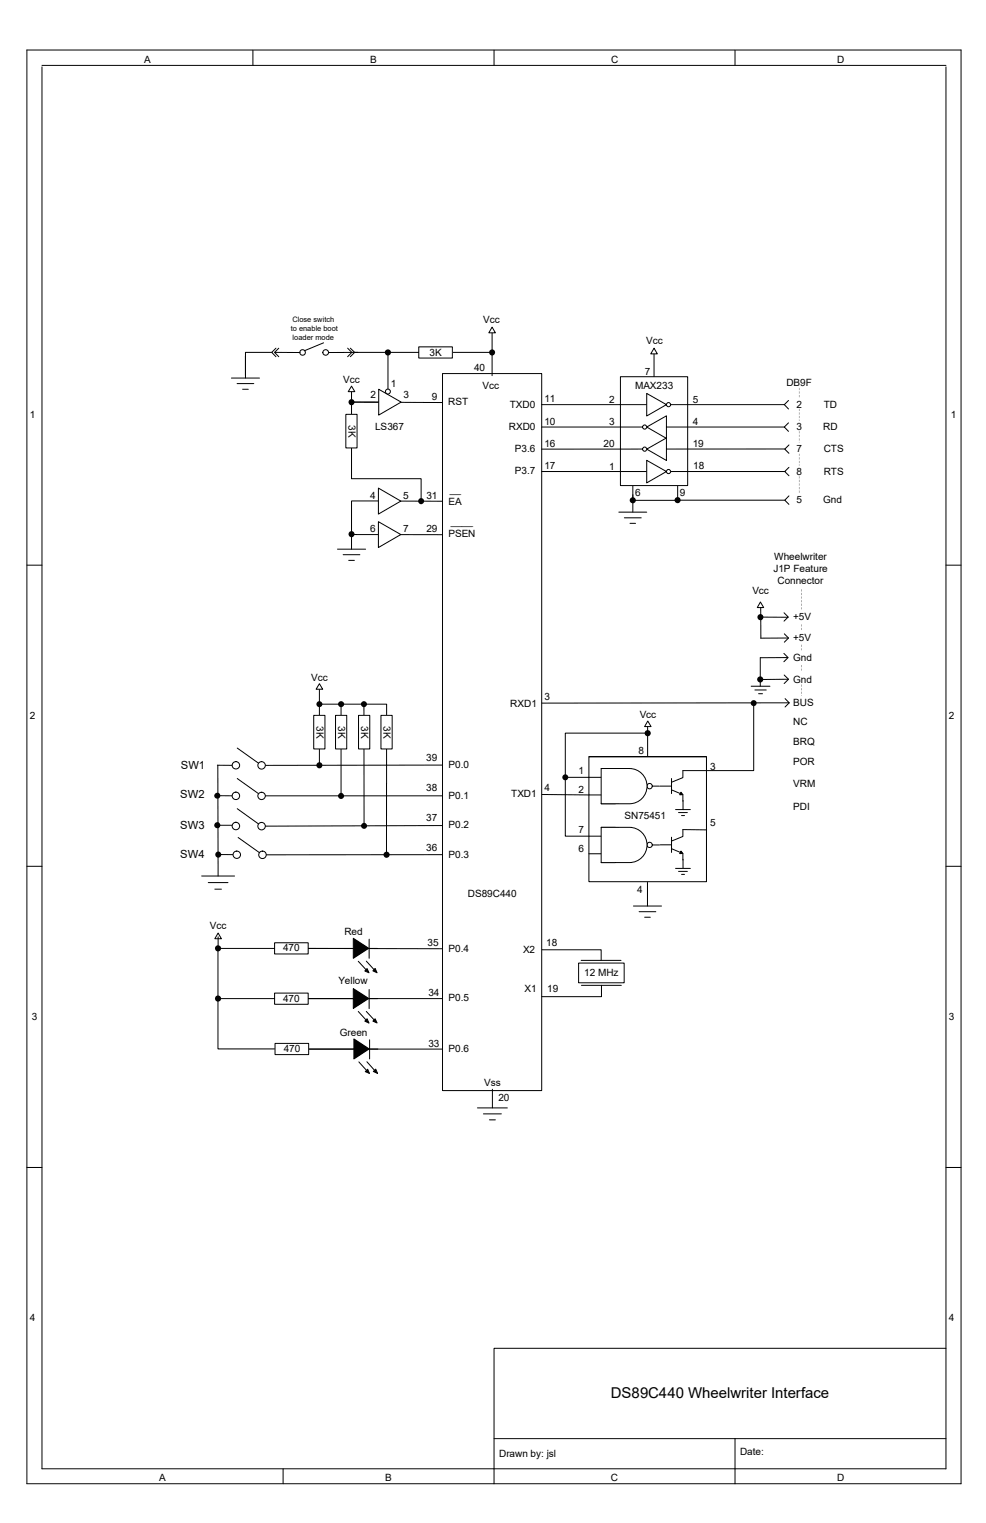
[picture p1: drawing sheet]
<svg xmlns="http://www.w3.org/2000/svg" width="279mm" height="432mm" viewBox="0 0 279 432" stroke-linecap="round" stroke-linejoin="round" font-family="sans-serif">
<path d="M87.3 268.9l38 .1M87.3 283.1h37.9M87.5 297.4h37.8" fill="none" stroke="#000" stroke-width=".28"/>
<path d="M125.4 105.9h28.1v203.3h-28.1z" fill="#fff"/>
<path d="M99.4 114h7.9M125.4 105.9h28.1v203.3h-28.1zM125.4 113.8v.3l-25.8-.1M95.6 155.7h8M97.2 157.3h4.8M98.8 158.9h1.6M99.6 151.6h25.8M99.6 150.7v5M113.6 142.1h11.8" fill="none" stroke="#000" stroke-width=".28"/>
<path d="M107.2 138.4l6.4 3.7-6.4 3.7z" fill="#fff"/>
<path d="M107.2 138.4l6.4 3.7-6.4 3.7z" fill="none" stroke="#000" stroke-width=".28"/>
<path d="M107.2 147.9l6.4 3.7-6.4 3.6z" fill="#fff"/>
<g fill="none" stroke="#000" stroke-width=".28">
<path d="M185.3 99.9v6.9M99.6 110.5v3.4M179.3 136.5v8.7M107.2 147.9l6.4 3.7-6.4 3.6zM107.2 142h-7.6v9.4M175.3 145.2h8M176.9 146.8h4.8M178.5 148.4h1.6M87.3 268.9h19.6M100.1 266l4.4 2.9-4.4 2.8zM101.5 272.5l2.2 2.4M103.8 272.5l2.2 2.4"/>
<path d="M104 274.6l.6 1.2-1.2-.5zM104.6 266.3v5.4M106.3 274.6l.5 1.2-1.1-.5z"/>
</g>
<g fill="#000">
<path d="M100.1 266l4.4 2.9-4.4 2.8zM104 274.6l.6 1.2-1.2-.5zM106.3 274.6l.5 1.2-1.1-.5z"/>
<circle cx="99.6" cy="151.4" r=".86"/>
</g>
<path d="M77.8 267.3h9.5v3.2h-9.5z" fill="#fff"/>
<path d="M99.6 135.7h19.7v6.4M77.8 267.3h9.5v3.2h-9.5z" fill="none" stroke="#000" stroke-width=".28"/>
<circle cx="119.3" cy="142.1" r=".85" fill="#000"/>
<path d="M99.6 109.5l.9 1.5h-1.8z" fill="#fff"/>
<path d="M99.6 109.5l.9 1.5h-1.8z" fill="none" stroke="#000" stroke-width=".28"/>
<path d="M185.3 98.7l1 1.6h-1.9z" fill="#fff"/>
<path d="M139.4 93.8v12.7M185.3 98.7l1 1.6h-1.9zM153.6 269.3h16.7v3M164.7 272.3h11.3M135.3 314.1h8.5M137 315.8h5.1M138.7 317.5h1.7M139.5 308.8v5.3" fill="none" stroke="#000" stroke-width=".28"/>
<path d="M139.4 92.8l1 1.6h-1.9z" fill="#fff"/>
<path d="M139.4 92.8l1 1.6h-1.9zM192 135.1v6.8h-12.7" fill="none" stroke="#000" stroke-width=".28"/>
<circle cx="179.3" cy="141.8" r=".86" fill="#000"/>
<path d="M175.8 106.8h19.1v30.9h-19.1z" fill="#fff"/>
<g fill="none" stroke="#000" stroke-width=".28">
<path d="M69.6 99.9h7.4M78.2 98.7l-1.2 1.2 1.2 1.2M79 98.7l-1.2 1.2 1.2 1.2M98.5 98.7l1.2 1.2-1.2 1.2M99.3 98.7l1.2 1.2-1.2 1.2M100.5 99.9h9.4M153.5 114.7h68.7M175.8 106.8h19.1v30.9h-19.1zM223.4 113.5l-1.2 1.2 1.2 1.3M223.4 119.9l-1.2 1.2 1.2 1.2M223.6 126.2l-1.2 1.1 1.2 1.2M223.6 132.5l-1.2 1.2 1.2 1.2"/>
<path d="M192 141.8h30.4M223.6 140.6l-1.2 1.2 1.2 1.2"/>
</g>
<g fill="#000">
<circle cx="109.9" cy="99.9" r=".87"/>
<circle cx="192" cy="141.8" r=".86"/>
</g>
<path d="M183.3 111.5l5.5 3.2-5.5 3.2z" fill="#fff"/>
<path d="M183.3 111.5l5.5 3.2-5.5 3.2zM153.5 133.7h68.9" fill="none" stroke="#000" stroke-width=".28"/>
<path d="M183.3 130.5l5.5 3.2-5.5 3.2z" fill="#fff"/>
<path d="M153.5 121.1h68.8M183.3 130.5l5.5 3.2-5.5 3.2zM222.4 127.3h-68.9" fill="none" stroke="#000" stroke-width=".28"/>
<path d="M183.3 121.1l5.5-3.2v6.4z" fill="#fff"/>
<path d="M183.3 121.1l5.5-3.2v6.4z" fill="none" stroke="#000" stroke-width=".28"/>
<path d="M183.3 127.3l5.5-3.1v6.4z" fill="#fff"/>
<path d="M183.3 127.3l5.5-3.1v6.4zM223.6 199.3h-70" fill="none" stroke="#000" stroke-width=".28"/>
<circle cx="182.7" cy="127.3" r=".59" fill="#fff"/>
<circle cx="182.7" cy="127.3" r=".59" fill="none" stroke="#000" stroke-width=".28"/>
<circle cx="182.7" cy="121.1" r=".59" fill="#fff"/>
<circle cx="182.7" cy="121.1" r=".59" fill="none" stroke="#000" stroke-width=".28"/>
<circle cx="189.4" cy="114.7" r=".59" fill="#fff"/>
<circle cx="189.4" cy="114.7" r=".59" fill="none" stroke="#000" stroke-width=".28"/>
<circle cx="189.4" cy="133.7" r=".59" fill="#fff"/>
<circle cx="189.4" cy="133.7" r=".59" fill="none" stroke="#000" stroke-width=".28"/>
<path d="M107.3 110.4l6.4 3.6-6.4 3.7z" fill="#fff"/>
<g fill="none" stroke="#000" stroke-width=".28">
<path d="M107.3 110.4l6.4 3.6-6.4 3.7zM212.9 194.6h5.3M213.9 195.6h3.2M215 196.7h1.1M215.4 186.5v8.1M222.5 198.1l1.1 1.2-1.1 1.1M87.3 283.1h19.6M100.1 280.3l4.4 2.8-4.4 2.8zM101.5 286.8l2.2 2.3M103.8 286.8l2.2 2.3M104 288.8l.6 1.3-1.2-.6zM104.6 280.5v5.5"/>
<path d="M106.3 288.8l.5 1.2-1.1-.5z"/>
</g>
<path d="M100.1 280.3l4.4 2.8-4.4 2.8zM104 288.8l.6 1.3-1.2-.6zM106.3 288.8l.5 1.2-1.1-.5z" fill="#000"/>
<path d="M77.8 281.6h9.5v3.1h-9.5z" fill="#fff"/>
<path d="M61.6 217h5.2M67.2 212.1l6.9 4.9 51.2-.1M153.6 225.3l13.3 .1M61.8 268.9v14.2h16M77.8 281.6h9.5v3.1h-9.5z" fill="none" stroke="#000" stroke-width=".28"/>
<circle cx="61.8" cy="268.9" r=".87" fill="#000"/>
<circle cx="74.1" cy="217" r="1.06" fill="#fff"/>
<circle cx="74.1" cy="217" r="1.06" fill="none" stroke="#000" stroke-width=".28"/>
<circle cx="66.8" cy="217" r="1.05" fill="#fff"/>
<g fill="none" stroke="#000" stroke-width=".28">
<path d="M61.7 217l.1 31.4M61.6 225.6h5.2M67.2 220.7l6.9 4.9h51.2M57.1 248.4h9.4M59 250.2h5.6M60.9 252.1h1.8"/>
<circle cx="66.8" cy="217" r="1.05"/>
</g>
<circle cx="61.6" cy="225.6" r=".86" fill="#000"/>
<circle cx="74.1" cy="225.7" r="1.05" fill="#fff"/>
<circle cx="74.1" cy="225.7" r="1.05" fill="none" stroke="#000" stroke-width=".28"/>
<circle cx="66.8" cy="225.6" r="1.06" fill="#fff"/>
<g fill="none" stroke="#000" stroke-width=".28">
<path d="M61.6 234h5.2M67.2 229.3l6.9 4.9M125.3 234.1l-50.1 .1"/>
<circle cx="66.8" cy="225.6" r="1.06"/>
</g>
<circle cx="61.6" cy="234" r=".87" fill="#000"/>
<circle cx="74.1" cy="234.2" r="1.06" fill="#fff"/>
<circle cx="74.1" cy="234.2" r="1.06" fill="none" stroke="#000" stroke-width=".28"/>
<circle cx="66.8" cy="234.2" r="1.06" fill="#fff"/>
<g fill="none" stroke="#000" stroke-width=".28">
<path d="M67.5 237.4l6.9 5 50.9-.1M61.8 242.3h5.3"/>
<circle cx="66.8" cy="234.2" r="1.06"/>
</g>
<circle cx="61.8" cy="242.3" r=".86" fill="#000"/>
<circle cx="74.4" cy="242.4" r="1.06" fill="#fff"/>
<circle cx="74.4" cy="242.4" r="1.06" fill="none" stroke="#000" stroke-width=".28"/>
<circle cx="67.1" cy="242.3" r="1.05" fill="#fff"/>
<g fill="none" stroke="#000" stroke-width=".28">
<path d="M139.4 99.9h-29.5v10.3"/>
<circle cx="67.1" cy="242.3" r="1.05"/>
</g>
<circle cx="139.5" cy="99.9" r=".86" fill="#000"/>
<path d="M118.7 98.3h9.5v3.2h-9.5z" fill="#fff"/>
<path d="M118.7 98.3h9.5v3.2h-9.5z" fill="none" stroke="#000" stroke-width=".28"/>
<circle cx="109.9" cy="111" r=".7" fill="#fff"/>
<g fill="none" stroke="#000" stroke-width=".28">
<path d="M61.8 268.9h16"/>
<circle cx="109.9" cy="111" r=".7"/>
</g>
<path d="M61.8 264.5l.9 1.6h-1.8z" fill="#fff"/>
<path d="M99.6 114v21.7M61.8 264.5l.9 1.6h-1.8z" fill="none" stroke="#000" stroke-width=".28"/>
<circle cx="99.6" cy="114" r=".86" fill="#000"/>
<path d="M98 117.5h3.2v9.5h-3.2z" fill-rule="evenodd" fill="#fff"/>
<g fill="none" stroke="#000" stroke-width=".28">
<path d="M69.6 99.9v7.3M65.6 107.2h7.9M67.2 108.8h4.7M68.7 110.4h1.7M98 117.5h3.2v9.5h-3.2zM164.8 279.4h11.3M170.4 279.4v3.2h-16.9M87.5 297.4h19.6M100.3 294.6l4.3 2.8-4.3 2.8zM104.7 294.8v5.4M101.7 301.1l2.1 2.3M103.5 303.8l.7-.7 .5 1.2z"/>
<path d="M104 301l2.1 2.4M106.5 303.1l.5 1.2-1.2-.5z"/>
</g>
<path d="M100.3 294.6l4.3 2.8-4.3 2.8zM103.5 303.8l.7-.7 .5 1.2zM106.5 303.1l.5 1.2-1.2-.5z" fill="#000"/>
<path d="M77.9 295.8h9.6v3.2h-9.6z" fill="#fff"/>
<path d="M215.5 175h7.9M215.6 171.8v9.1h7.8M222.2 173.7l1.2 1.2-1.2 1.2M222.2 179.7l1.2 1.2-1.2 1.2M222.1 185.3l1.2 1.1-1.2 1.2M222.2 191.4l1.2 1.2-1.2 1.2M223.3 186.4l-7.9 .1M223.4 192.6l-8 .1M61.8 283.1v14.3h16M77.9 295.8h9.6v3.2h-9.6z" fill="none" stroke="#000" stroke-width=".28"/>
<g fill="#000">
<circle cx="215.5" cy="175" r=".85"/>
<circle cx="215.4" cy="192.6" r=".86"/>
<circle cx="61.8" cy="283.1" r=".87"/>
</g>
<path d="M215.5 170.7l.9 1.6h-1.8z" fill="#fff"/>
<g fill="none" stroke="#000" stroke-width=".28">
<path d="M7.6 14.2h264.7v406.5h-264.7zM11.9 18.5h256.2M11.9 19v397.4h256.2v-397.4M71.7 14.3v4.2M140 14.3v4.2M208.3 14.3v4.2M7.6 160.2h4.3M215.5 170.7l.9 1.6h-1.8zM268.1 160.2h4.2M166.9 214.5h33.3v35.5h-33.3zM166.9 220.4h10M166.9 225.4h10"/>
<path d="M176.9 222.9h10M7.6 245.6h4.3M268.1 245.6h4.2M7.6 331h4.3M268.1 331h4.2M268.1 382.3h-128.1v38.4M80.2 416.4v4.3M140 407.9h128.1M208.3 407.9v12.8"/>
</g>
<path d="M170.3 217.9a16.1 16.1 0 0 1 9.5 1.8l2.4 1.8 1.1 1.4a13 13 0 0 1-9.1 5h-3.9a7.8 7.8 0 0 0 0-10z" fill-rule="evenodd" fill="#fff"/>
<path d="M170.3 217.9a16.1 16.1 0 0 1 9.5 1.8l2.4 1.8 1.1 1.4a13 13 0 0 1-9.1 5h-3.9a7.8 7.8 0 0 0 0-10z" fill="none" stroke="#000" stroke-width=".28"/>
<circle cx="184.1" cy="222.9" r=".76" fill="#fff"/>
<circle cx="184.1" cy="222.9" r=".76" fill="none" stroke="#000" stroke-width=".28"/>
<path d="M170.3 217.9h8.1a5 5 0 0 1 4.9 5 5 5 0 0 1-4.9 5h-8.1z" fill-rule="evenodd" fill="#fff"/>
<path d="M166.9 214.5h33.3M170.3 217.9h8.1a5 5 0 0 1 4.9 5 5 5 0 0 1-4.9 5h-8.1zM183.5 205.5v8.9M166.9 237.1h10M176.9 239.6h10M166.9 242.1h10" fill="none" stroke="#000" stroke-width=".28"/>
<path d="M170.3 234.6a16.1 16.1 0 0 1 9.5 1.8l2.4 1.7 1.1 1.5a13 13 0 0 1-9.1 5h-3.9a7.8 7.8 0 0 0 0-10z" fill-rule="evenodd" fill="#fff"/>
<path d="M170.3 234.6a16.1 16.1 0 0 1 9.5 1.8l2.4 1.7 1.1 1.5a13 13 0 0 1-9.1 5h-3.9a7.8 7.8 0 0 0 0-10z" fill="none" stroke="#000" stroke-width=".28"/>
<circle cx="184.1" cy="239.5" r=".75" fill="#fff"/>
<circle cx="184.1" cy="239.5" r=".75" fill="none" stroke="#000" stroke-width=".28"/>
<path d="M170.3 234.6h8.1a5 5 0 0 1 4.9 5 5 5 0 0 1-4.9 5h-8.1z" fill-rule="evenodd" fill="#fff"/>
<g fill="none" stroke="#000" stroke-width=".28">
<path d="M213.6 199.3v19.2h-20.1M183.5 207.9h-23.3v29.2h6.7M160.2 220.4h6.7M170.3 234.6h8.1a5 5 0 0 1 4.9 5 5 5 0 0 1-4.9 5h-8.1zM191.4 229.5h4.2M192.3 230.4h2.5M193.1 231.2h.9M193.5 235.2l6.7 .1M193.5 226.9v2.6M179.5 256.9h8M181.1 258.5h4.7M183.5 250.1v6.8"/>
<path d="M191.4 246.2h4.2M192.3 247.1h2.5M193.1 247.9h.9M193.5 243.6v2.6M182.7 260.1h1.6"/>
</g>
<g fill="#000">
<circle cx="213.6" cy="199.3" r=".85"/>
<circle cx="183.5" cy="207.9" r=".87"/>
<circle cx="160.2" cy="220.4" r=".85"/>
</g>
<path d="M164 273h12.9v5.6h-12.9z" fill="#fff"/>
<path d="M90.5 194.9v22.1M103.1 199.6l.1 34.5M164 273h12.9v5.6h-12.9z" fill="none" stroke="#000" stroke-width=".28"/>
<g fill="#000">
<circle cx="103.1" cy="199.6" r=".85"/>
<circle cx="90.5" cy="217" r=".86"/>
<circle cx="103.2" cy="234.1" r=".85"/>
</g>
<path d="M88.9 202.8h3.2v9.5h-3.2z" fill-rule="evenodd" fill="#fff"/>
<path d="M88.9 202.8h3.2v9.5h-3.2z" fill="none" stroke="#000" stroke-width=".28"/>
<path d="M101.6 202.8h3.2v9.5h-3.2z" fill-rule="evenodd" fill="#fff"/>
<path d="M96.6 199.6v26.1M101.6 202.8h3.2v9.5h-3.2z" fill="none" stroke="#000" stroke-width=".28"/>
<g fill="#000">
<circle cx="96.7" cy="199.6" r=".86"/>
<circle cx="96.7" cy="225.7" r=".86"/>
</g>
<path d="M95.1 202.8h3.2v9.5h-3.2z" fill-rule="evenodd" fill="#fff"/>
<path d="M90.5 199.6h19.1l-.1 42.7M95.1 202.8h3.2v9.5h-3.2z" fill="none" stroke="#000" stroke-width=".28"/>
<g fill="#000">
<circle cx="90.5" cy="199.6" r=".85"/>
<circle cx="109.5" cy="242.3" r=".87"/>
</g>
<path d="M107.9 202.8h3.2v9.5h-3.2z" fill-rule="evenodd" fill="#fff"/>
<path d="M107.9 202.8h3.2v9.5h-3.2z" fill="none" stroke="#000" stroke-width=".28"/>
<path d="M183.6 204.4l.9 1.6h-1.8z" fill="#fff"/>
<path d="M183.6 204.4l.9 1.6h-1.8z" fill="none" stroke="#000" stroke-width=".28"/>
<path d="M90.5 193.8l.9 1.6h-1.8z" fill="#fff"/>
<path d="M90.5 193.8l.9 1.6h-1.8zM61.8 265.6v3.3" fill="none" stroke="#000" stroke-width=".28"/>
<g fill="#000">
<path d="M226.4 110v.6zM226.4 111v.6zM226.4 112v.6z"/>
<path d="M226.4 115.9v.6zM226.4 116.9v.7zM226.4 117.9v.7zM226.4 118.9v.4z"/>
<path d="M226.4 122.3v.6zM226.4 123.3v.6zM226.4 124.3v.6zM226.4 125.3v.2z"/>
<path d="M226.4 128.7v.6zM226.4 129.7v.6zM226.4 130.7v.6zM226.4 131.7v.3z"/>
<path d="M226.4 135v.7zM226.4 136.1v.6zM226.4 137.1v.6zM226.4 138v.7zM226.4 139.1v.6z"/>
<path d="M227 167.1v.6zM227 168.1v.6zM227 169.1v.7zM227 170.1v.7zM227 171.2v.6zM227 172.2v.6z"/>
<path d="M227 177v.7zM227 178.1v.5z"/>
<path d="M227 182.8v.6zM227 183.8v.6z"/>
<path d="M227 188.6v.6zM227 189.6v.6z"/>
<path d="M227 194.1v.6zM227 195.1v.6zM227 196.1v.7zM227 197.1v.2z"/>
</g>
<circle cx="92.3" cy="99.9" r=".79" fill="#fff"/>
<circle cx="92.3" cy="99.9" r=".79" fill="none" stroke="#000" stroke-width=".28"/>
<circle cx="85.7" cy="99.9" r=".79" fill="#fff"/>
<g fill="none" stroke="#000" stroke-width=".28">
<path d="M77.9 99.9h7.1M91.7 97.2l-5.4 2.2M101.4 99.9h-8.3M193.5 218.6v1.9l-3.2 1.3M187.1 222.9h3.2M187.1 239.5h3.2M190.3 223.9l3.2 1.4v1.9M190.3 220.7v4.3M190.3 237.4v4.3M193 224.6l.5 .7h-.9zM193.5 235.2v2l-3.2 1.3M190.3 240.6l3.2 1.4v1.8"/>
<path d="M193 241.3l.5 .7h-.9z"/>
<circle cx="85.7" cy="99.9" r=".79"/>
</g>
<path d="M193 224.6l.5 .7h-.9zM193 241.3l.5 .7h-.9z" fill="#000"/>
<text font-size="4.2" x="173.1" y="396.4">DS89C440 Wheelwriter Interface</text>
<g font-size="3.2">
<text x="51.3" y="218">SW1</text>
<text x="51.1" y="226.3">SW2</text>
<text x="51.1" y="235">SW3</text>
<text x="51.1" y="243.4">SW4</text>
</g>
<g font-size="2.8">
<text x="40.9" y="17.8">A</text>
<text x="104.9" y="17.7">B</text>
<text x="173.1" y="17.8">C</text>
<text x="237.2" y="17.7">D</text>
<text x="136.9" y="91.5">Vcc</text>
<text x="121.7" y="100.8">3K</text>
<text x="183.1" y="97.6">Vcc</text>
<text x="134.3" y="105.3">40</text>
<text x="182.7" y="106.2">7</text>
<text x="97.3" y="108.7">Vcc</text>
<text x="104.9" y="112.9">2</text>
<text x="110.7" y="109.8">1</text>
<text x="114.3" y="112.9">3</text>
<text x="122.4" y="113.5">9</text>
<text x="136.7" y="110.3">Vcc</text>
<text x="180" y="110.2">MAX233</text>
<text x="222.8" y="109.4">DB9F</text>
<text x="8.5" y="118.4">1</text>
<text x="127" y="114.8">RST</text>
<text x="144.5" y="115.6">TXD0</text>
<text x="154.3" y="114">11</text>
<text x="172.6" y="114.2">2</text>
<text x="196.3" y="114.2">5</text>
<text x="225.7" y="115.6">2</text>
<text x="233.4" y="115.6">TD</text>
<text x="269.5" y="118.4">1</text>
<text x="98.8" y="120.5" transform="rotate(90 98.8 120.5)">3K</text>
<text x="106.3" y="121.8">LS367</text>
<text x="144.2" y="122">RXD0</text>
<text x="154.3" y="120.5">10</text>
<text x="172.6" y="120.5">3</text>
<text x="180" y="125.3">MAX202</text>
<text x="196.3" y="120.5">4</text>
<text x="225.7" y="122">3</text>
<text x="233.3" y="122">RD</text>
<text x="145.9" y="128.2">P3.6</text>
<text x="154.3" y="126.8">16</text>
<text x="171" y="126.8">20</text>
<text x="196.3" y="126.6">19</text>
<text x="225.7" y="128.1">7</text>
<text x="233.4" y="128.1">CTS</text>
<text x="145.9" y="134.5">P3.7</text>
<text x="154.3" y="133">17</text>
<text x="172.6" y="133.1">1</text>
<text x="196.4" y="133">18</text>
<text x="225.7" y="134.7">8</text>
<text x="233.4" y="134.6">RTS</text>
<text x="104.9" y="141.5">4</text>
<text x="114.2" y="141.5">5</text>
<text x="120.8" y="141.5">31</text>
<text x="127.1" y="143">EA</text>
<text x="127.5" y="139.7">__</text>
<text x="180" y="140.6">6</text>
<text x="192.7" y="140.6">9</text>
<text x="225.7" y="142.7">5</text>
<text x="233.3" y="142.7">Gnd</text>
<text x="127.8" y="149">____</text>
<text x="104.9" y="150.9">6</text>
<text x="114.2" y="151">7</text>
<text x="120.8" y="150.8">29</text>
<text x="127.1" y="152.4">PSEN</text>
<text x="219.4" y="158.8">Wheelwriter</text>
<text x="219.2" y="162.1">J1P Feature</text>
<text x="220.3" y="165.5">Connector</text>
<text x="213.2" y="168.4">Vcc</text>
<text x="224.7" y="175.9">+5V</text>
<text x="224.7" y="181.6">+5V</text>
<text x="224.7" y="187.5">Gnd</text>
<text x="88.2" y="193">Vcc</text>
<text x="224.7" y="193.5">Gnd</text>
<text x="8.5" y="203.8">2</text>
<text x="144.6" y="200.4">RXD1</text>
<text x="154.3" y="198.4">3</text>
<text x="181.3" y="203.5">Vcc</text>
<text x="224.7" y="200.2">BUS</text>
<text x="268.9" y="203.8">2</text>
<text x="89.7" y="205.9" transform="rotate(90 89.7 205.9)">3K</text>
<text x="95.8" y="205.9" transform="rotate(90 95.8 205.9)">3K</text>
<text x="102.4" y="205.9" transform="rotate(90 102.4 205.9)">3K</text>
<text x="108.7" y="205.9" transform="rotate(90 108.7 205.9)">3K</text>
<text x="224.7" y="205.4">NC</text>
<text x="120.8" y="215.8">39</text>
<text x="181" y="213.8">8</text>
<text x="224.7" y="211.2">BRQ</text>
<text x="127.1" y="217.7">P0.0</text>
<text x="163.9" y="219.6">1</text>
<text x="201.3" y="218.2">3</text>
<text x="224.7" y="217">POR</text>
<text x="120.8" y="224.3">38</text>
<text x="127.1" y="226.6">P0.1</text>
<text x="144.9" y="226">TXD1</text>
<text x="154.3" y="224.3">4</text>
<text x="163.9" y="224.7">2</text>
<text x="224.7" y="223.1">VRM</text>
<text x="120.8" y="232.8">37</text>
<text x="177" y="232.3">SN75451</text>
<text x="224.7" y="229.7">PDI</text>
<text x="127.1" y="234.8">P0.2</text>
<text x="163.9" y="236.3">7</text>
<text x="201.3" y="234.3">5</text>
<text x="120.8" y="241.2">36</text>
<text x="127.1" y="243.1">P0.3</text>
<text x="163.9" y="241.5">6</text>
<text x="132.6" y="254.4">DS89C440</text>
<text x="180.6" y="253.2">4</text>
<text x="59.5" y="263.5">Vcc</text>
<text x="80.2" y="269.7">470</text>
<text x="97.6" y="265.1">Red</text>
<text x="121.2" y="268.2">35</text>
<text x="127.1" y="269.8">P0.4</text>
<text x="154.8" y="268.3">18</text>
<text x="148.2" y="270.3">X2</text>
<text x="95.9" y="279.1">Yellow</text>
<text x="148.6" y="281.3">X1</text>
<text x="155.1" y="281.3">19</text>
<text x="165.6" y="276.7">12 MHz</text>
<text x="80.2" y="284">470</text>
<text x="121.4" y="282.4">34</text>
<text x="127.1" y="283.9">P0.5</text>
<text x="9" y="289.2">3</text>
<text x="96.3" y="293.8">Green</text>
<text x="268.9" y="289.2">3</text>
<text x="80.4" y="298.3">470</text>
<text x="121.4" y="296.7">33</text>
<text x="127.1" y="298.3">P0.6</text>
<text x="137.2" y="307.9">Vss</text>
<text x="141.2" y="312.3">20</text>
<text x="8.5" y="374.6">4</text>
<text x="268.9" y="374.6">4</text>
<text x="141.4" y="413">Drawn by: jsl</text>
<text x="209.7" y="412.5">Date:</text>
<text x="45.1" y="419.9">A</text>
<text x="109.2" y="419.9">B</text>
<text x="173.1" y="419.9">C</text>
<text x="237.2" y="419.9">D</text>
</g>
<g font-size="2.1">
<text x="82.4" y="93.9">to enable boot</text>
<text x="82.8" y="91.4">Close switch</text>
<text x="82.9" y="96.4">loader mode</text>
</g>
</svg>
